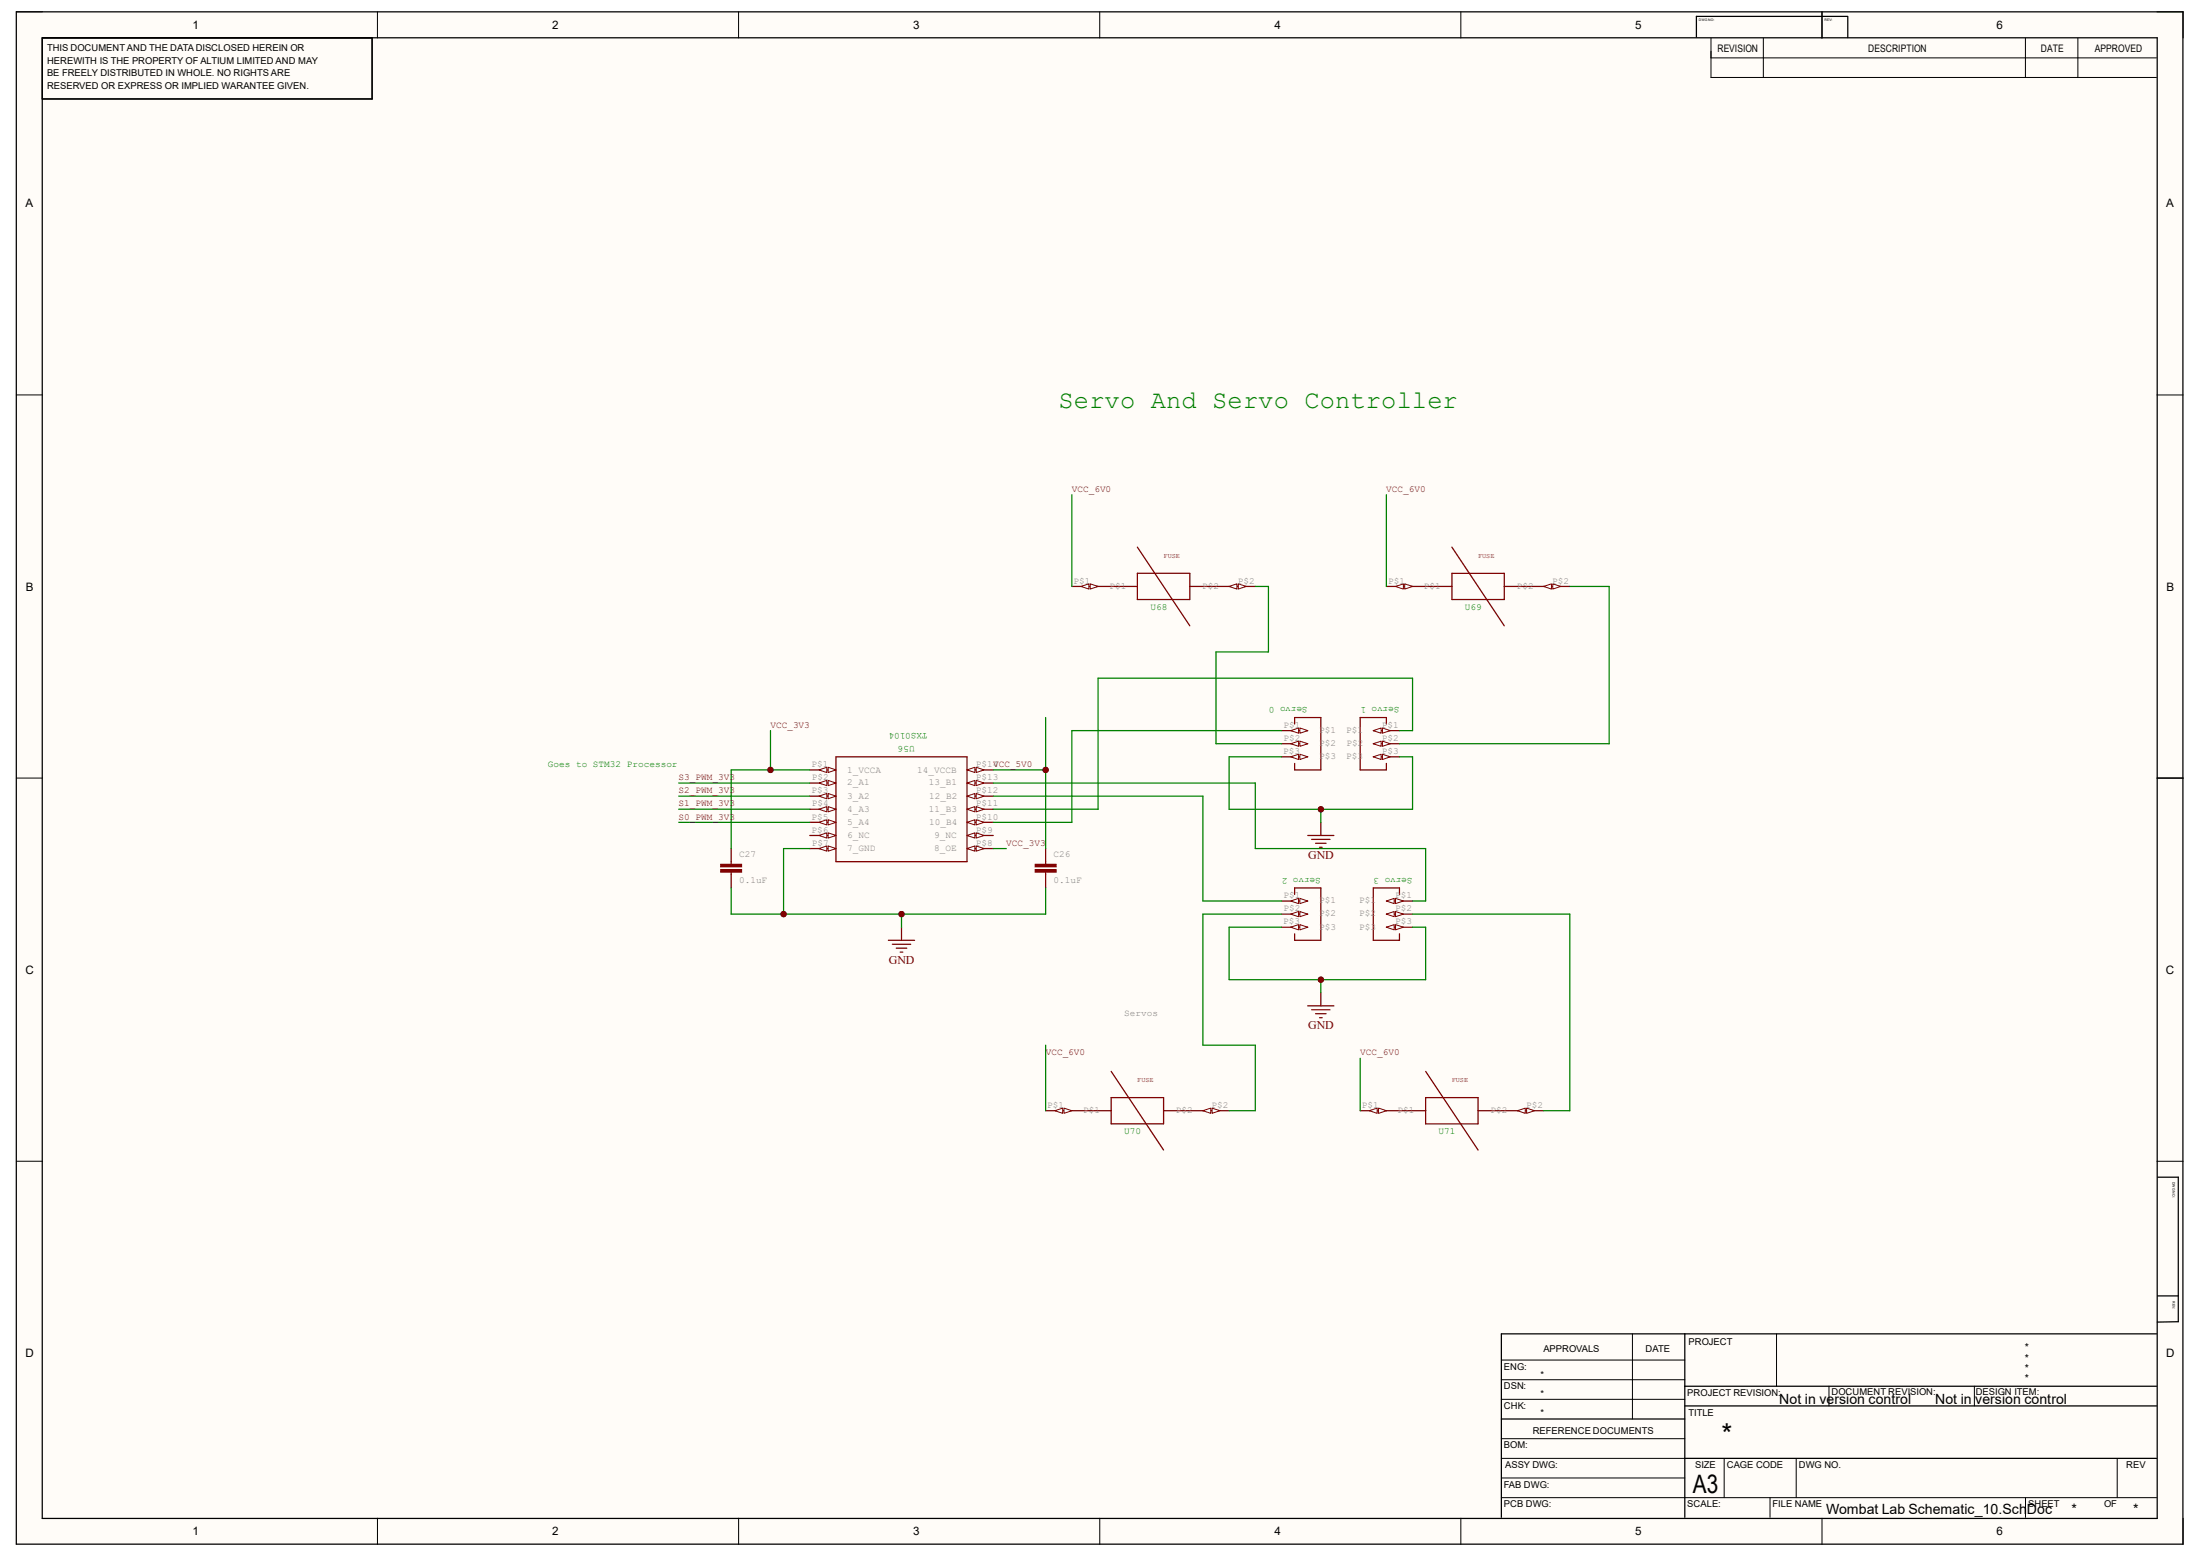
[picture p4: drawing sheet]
<svg xmlns="http://www.w3.org/2000/svg" width="297mm" height="210mm" viewBox="0 0 297 210" stroke-linecap="round" stroke-linejoin="round" font-family="sans-serif">
<g fill="#fffcf8">
<path d="M2.2 1.6h292.5v206.8h-292.5z" fill-rule="evenodd"/>
<path d="M5.7 5.1h285.5v199.8h-285.5z" fill-rule="evenodd"/>
</g>
<g fill="none" stroke="#000" stroke-width=".14">
<path d="M2.2 1.6h3.5M51 1.6v3.5M99.7 1.6v3.5M148.5 1.6v3.5M197.2 1.6v3.5M246 1.6v3.5M291.2 1.6h3.5v3.5M2.2 53.3h3.5M291.2 53.3h3.5M2.2 105h3.5M291.2 105h3.5M2.2 156.7h3.5"/>
<path d="M291.2 156.7h3.5M51 204.9v3.5M99.7 204.9v3.5M148.5 204.9v3.5M197.2 204.9v3.5M246 204.9v3.5M294.7 204.9v3.5"/>
</g>
<circle cx="104" cy="103.9" r=".35" fill="#000080"/>
<circle cx="104" cy="103.9" r=".35" fill="none" stroke="#000080" stroke-width=".14"/>
<circle cx="105.8" cy="123.4" r=".35" fill="#000080"/>
<circle cx="105.8" cy="123.4" r=".35" fill="none" stroke="#000080" stroke-width=".14"/>
<circle cx="121.7" cy="123.4" r=".35" fill="#000080"/>
<circle cx="121.7" cy="123.4" r=".35" fill="none" stroke="#000080" stroke-width=".14"/>
<circle cx="141.2" cy="103.9" r=".35" fill="#000080"/>
<circle cx="141.2" cy="103.9" r=".35" fill="none" stroke="#000080" stroke-width=".14"/>
<circle cx="178.3" cy="132.2" r=".35" fill="#000080"/>
<circle cx="178.3" cy="132.2" r=".35" fill="none" stroke="#000080" stroke-width=".14"/>
<circle cx="178.3" cy="109.2" r=".35" fill="#000080"/>
<circle cx="178.3" cy="109.2" r=".35" fill="none" stroke="#000080" stroke-width=".14"/>
<g fill="none" stroke="#000" stroke-width=".17">
<path d="M2.2 1.6h292.5v206.8h-292.5zM5.7 5.1h285.5v199.8h-285.5zM5.7 5.1h44.5v8.3h-44.5M246 1.6v3.5M249.5 2.2h-20.5v2.8M249.5 2.3v2.8M291.2 105h3.5M291.3 158.9h2.8v19.5h-2.9M291.3 174.9h2.8M202.7 191.5h24.8M227.5 187.1h63.6M227.5 180v24.8"/>
<path d="M227.5 189.8h63.6M227.5 196.8h63.6M291.1 180h-88.4v24.8"/>
</g>
<g fill="none" stroke="#000" stroke-width=".14">
<path d="M231 5.2v5.3h60.1M231 7.8h60.1M238.1 5.2v5.3M273.4 5.2v5.3M280.5 5.2v5.3M202.7 186.2h24.8M202.7 183.6h24.8M202.7 188.9h24.8M202.7 196.8h24.8M202.7 194.2h24.8M202.7 199.5h24.8M220.4 180v11.5"/>
<path d="M232.8 196.8v5.3M239.8 180v7.1M242.5 196.8v5.3M246.9 187.1v2.7M266.6 187.1v2.7M285.8 196.8v5.3M202.7 202.1h88.4M239 202.1v2.7M273.5 202.1v2.7"/>
</g>
<path d="M109.3 103.9h3.6M112.9 102.2h17.7v14.1h-17.7z" fill="none" stroke="#800000" stroke-width=".17"/>
<path d="M111.8 103.6l1.1 .3-1.1 .4z" fill="#f8fcff"/>
<path d="M111.8 103.6l1.1 .3-1.1 .4z" fill="none" stroke="#800000" stroke-width=".14"/>
<path d="M110.6 103.9l1-.3v.7z" fill="#f8fcff"/>
<path d="M110.6 103.9l1-.3v.7z" fill="none" stroke="#800000" stroke-width=".14"/>
<path d="M109.3 105.7h3.6" fill="none" stroke="#800000" stroke-width=".17"/>
<path d="M111.8 105.3l1.1 .4-1.1 .3z" fill="#f8fcff"/>
<path d="M111.8 105.3l1.1 .4-1.1 .3z" fill="none" stroke="#800000" stroke-width=".14"/>
<path d="M110.6 105.7l1-.4v.7z" fill="#f8fcff"/>
<path d="M110.6 105.7l1-.4v.7z" fill="none" stroke="#800000" stroke-width=".14"/>
<path d="M109.3 107.5h3.6" fill="none" stroke="#800000" stroke-width=".17"/>
<path d="M111.8 107.1l1.1 .4-1.1 .3z" fill="#f8fcff"/>
<path d="M111.8 107.1l1.1 .4-1.1 .3z" fill="none" stroke="#800000" stroke-width=".14"/>
<path d="M110.6 107.5l1-.4v.7z" fill="#f8fcff"/>
<path d="M110.6 107.5l1-.4v.7z" fill="none" stroke="#800000" stroke-width=".14"/>
<path d="M109.3 109.2h3.6" fill="none" stroke="#800000" stroke-width=".17"/>
<path d="M111.8 108.9l1.1 .3-1.1 .4z" fill="#f8fcff"/>
<path d="M111.8 108.9l1.1 .3-1.1 .4z" fill="none" stroke="#800000" stroke-width=".14"/>
<path d="M110.6 109.2l1-.3v.7z" fill="#f8fcff"/>
<path d="M110.6 109.2l1-.3v.7z" fill="none" stroke="#800000" stroke-width=".14"/>
<path d="M109.3 111h3.6" fill="none" stroke="#800000" stroke-width=".17"/>
<path d="M111.8 110.6l1.1 .4-1.1 .3z" fill="#f8fcff"/>
<path d="M111.8 110.6l1.1 .4-1.1 .3z" fill="none" stroke="#800000" stroke-width=".14"/>
<path d="M110.6 111l1-.4v.7z" fill="#f8fcff"/>
<path d="M110.6 111l1-.4v.7z" fill="none" stroke="#800000" stroke-width=".14"/>
<path d="M109.3 112.8h3.6" fill="none" stroke="#800000" stroke-width=".17"/>
<path d="M111.8 112.4l1.1 .4-1.1 .3z" fill="#f8fcff"/>
<path d="M111.8 112.4l1.1 .4-1.1 .3z" fill="none" stroke="#800000" stroke-width=".14"/>
<path d="M110.6 112.8l1-.4v.7z" fill="#f8fcff"/>
<path d="M110.6 112.8l1-.4v.7z" fill="none" stroke="#800000" stroke-width=".14"/>
<path d="M109.3 114.5h3.6" fill="none" stroke="#800000" stroke-width=".17"/>
<path d="M111.8 114.2l1.1 .3-1.1 .4z" fill="#f8fcff"/>
<path d="M111.8 114.2l1.1 .3-1.1 .4z" fill="none" stroke="#800000" stroke-width=".14"/>
<path d="M110.6 114.5l1-.3v.7z" fill="#f8fcff"/>
<path d="M110.6 114.5l1-.3v.7z" fill="none" stroke="#800000" stroke-width=".14"/>
<path d="M130.6 114.5h3.5" fill="none" stroke="#800000" stroke-width=".17"/>
<path d="M130.6 114.5l1-.3v.7z" fill="#f8fcff"/>
<path d="M130.6 114.5l1-.3v.7z" fill="none" stroke="#800000" stroke-width=".14"/>
<path d="M131.8 114.2l1.1 .3-1.1 .4z" fill="#f8fcff"/>
<path d="M131.8 114.2l1.1 .3-1.1 .4z" fill="none" stroke="#800000" stroke-width=".14"/>
<path d="M130.6 112.8h3.5" fill="none" stroke="#800000" stroke-width=".17"/>
<path d="M130.6 112.8l1-.4v.7z" fill="#f8fcff"/>
<path d="M130.6 112.8l1-.4v.7z" fill="none" stroke="#800000" stroke-width=".14"/>
<path d="M131.8 112.4l1.1 .4-1.1 .3z" fill="#f8fcff"/>
<path d="M131.8 112.4l1.1 .4-1.1 .3z" fill="none" stroke="#800000" stroke-width=".14"/>
<path d="M130.6 111h3.5" fill="none" stroke="#800000" stroke-width=".17"/>
<path d="M130.6 111l1-.4v.7z" fill="#f8fcff"/>
<path d="M130.6 111l1-.4v.7z" fill="none" stroke="#800000" stroke-width=".14"/>
<path d="M131.8 110.6l1.1 .4-1.1 .3z" fill="#f8fcff"/>
<path d="M131.8 110.6l1.1 .4-1.1 .3z" fill="none" stroke="#800000" stroke-width=".14"/>
<path d="M130.6 109.2h3.5" fill="none" stroke="#800000" stroke-width=".17"/>
<path d="M130.6 109.2l1-.3v.7z" fill="#f8fcff"/>
<path d="M130.6 109.2l1-.3v.7z" fill="none" stroke="#800000" stroke-width=".14"/>
<path d="M131.8 108.9l1.1 .3-1.1 .4z" fill="#f8fcff"/>
<path d="M131.8 108.9l1.1 .3-1.1 .4z" fill="none" stroke="#800000" stroke-width=".14"/>
<path d="M130.6 107.5h3.5" fill="none" stroke="#800000" stroke-width=".17"/>
<path d="M130.6 107.5l1-.4v.7z" fill="#f8fcff"/>
<path d="M130.6 107.5l1-.4v.7z" fill="none" stroke="#800000" stroke-width=".14"/>
<path d="M131.8 107.1l1.1 .4-1.1 .3z" fill="#f8fcff"/>
<path d="M131.8 107.1l1.1 .4-1.1 .3z" fill="none" stroke="#800000" stroke-width=".14"/>
<path d="M130.6 105.7h3.5" fill="none" stroke="#800000" stroke-width=".17"/>
<path d="M130.6 105.7l1-.4v.7z" fill="#f8fcff"/>
<path d="M130.6 105.7l1-.4v.7z" fill="none" stroke="#800000" stroke-width=".14"/>
<path d="M131.8 105.3l1.1 .4-1.1 .3z" fill="#f8fcff"/>
<path d="M131.8 105.3l1.1 .4-1.1 .3z" fill="none" stroke="#800000" stroke-width=".14"/>
<path d="M130.6 103.9h3.5" fill="none" stroke="#800000" stroke-width=".17"/>
<path d="M130.6 103.9l1-.3v.7z" fill="#f8fcff"/>
<path d="M130.6 103.9l1-.3v.7z" fill="none" stroke="#800000" stroke-width=".14"/>
<path d="M131.8 103.6l1.1 .3-1.1 .4z" fill="#f8fcff"/>
<path d="M97.3 117.4h2.8v.3h-2.8zM97.3 116.7h2.8v.3h-2.8zM131.8 103.6l1.1 .3-1.1 .4zM139.8 117.4h2.8v.3h-2.8zM139.8 116.7h2.8v.3h-2.8z" fill="none" stroke="#800000" stroke-width=".14"/>
<path d="M144.7 79.2h8.8M153.5 77.4h7.1v3.5h-7.1zM153.5 73.8l7.1 10.7M160.6 79.2h5.3M98.7 114.5v2.2M98.7 117.7v2.1M141.2 114.5v2.2M141.2 117.7v2.1" fill="none" stroke="#800000" stroke-width=".17"/>
<path d="M97.3 117.5h2.8M97.3 116.8h2.8M139.8 117.5h2.8M139.8 116.8h2.8" fill="none" stroke="#800000" stroke-width=".35"/>
<path d="M147.2 78.8l1 .4-1 .3z" fill="#f8fcff"/>
<path d="M147.2 78.8l1 .4-1 .3z" fill="none" stroke="#800000" stroke-width=".14"/>
<path d="M145.9 79.2l1.1-.4v.7z" fill="#f8fcff"/>
<path d="M145.9 79.2l1.1-.4v.7z" fill="none" stroke="#800000" stroke-width=".14"/>
<path d="M165.9 79.2h3.6" fill="none" stroke="#800000" stroke-width=".17"/>
<path d="M165.9 79.2l1.1-.4v.7z" fill="#f8fcff"/>
<path d="M165.9 79.2l1.1-.4v.7z" fill="none" stroke="#800000" stroke-width=".14"/>
<path d="M167.2 78.8l1 .4-1 .3z" fill="#f8fcff"/>
<path d="M167.2 78.8l1 .4-1 .3z" fill="none" stroke="#800000" stroke-width=".14"/>
<path d="M187.2 79.2h8.8M196 77.4h7.1v3.5h-7.1zM196 73.9l7.1 10.6M203.1 79.2h5.3" fill="none" stroke="#800000" stroke-width=".17"/>
<path d="M189.6 78.8l1.1 .4-1.1 .3z" fill="#f8fcff"/>
<path d="M189.6 78.8l1.1 .4-1.1 .3z" fill="none" stroke="#800000" stroke-width=".14"/>
<path d="M188.4 79.2l1.1-.4v.7z" fill="#f8fcff"/>
<path d="M188.4 79.2l1.1-.4v.7z" fill="none" stroke="#800000" stroke-width=".14"/>
<path d="M208.4 79.2h3.5" fill="none" stroke="#800000" stroke-width=".17"/>
<path d="M208.4 79.2l1.1-.4v.7z" fill="#f8fcff"/>
<path d="M208.4 79.2l1.1-.4v.7z" fill="none" stroke="#800000" stroke-width=".14"/>
<path d="M209.6 78.8l1.1 .4-1.1 .3z" fill="#f8fcff"/>
<path d="M209.6 78.8l1.1 .4-1.1 .3z" fill="none" stroke="#800000" stroke-width=".14"/>
<path d="M141.2 149.9h8.8M150 148.1h7.1v3.6h-7.1zM150 144.6l7.1 10.6M157.1 149.9h5.3" fill="none" stroke="#800000" stroke-width=".17"/>
<path d="M143.6 149.6l1.1 .3-1.1 .4z" fill="#f8fcff"/>
<path d="M143.6 149.6l1.1 .3-1.1 .4z" fill="none" stroke="#800000" stroke-width=".14"/>
<path d="M142.4 149.9l1.1-.3v.7z" fill="#f8fcff"/>
<path d="M142.4 149.9l1.1-.3v.7z" fill="none" stroke="#800000" stroke-width=".14"/>
<path d="M162.4 149.9h3.5" fill="none" stroke="#800000" stroke-width=".17"/>
<path d="M162.4 149.9l1.1-.3v.7z" fill="#f8fcff"/>
<path d="M162.4 149.9l1.1-.3v.7z" fill="none" stroke="#800000" stroke-width=".14"/>
<path d="M163.6 149.6l1.1 .3-1.1 .4z" fill="#f8fcff"/>
<path d="M163.6 149.6l1.1 .3-1.1 .4z" fill="none" stroke="#800000" stroke-width=".14"/>
<path d="M183.6 149.9h8.9M192.5 148.1h7v3.6h-7zM192.5 144.6l7 10.6M199.5 149.9h5.4" fill="none" stroke="#800000" stroke-width=".17"/>
<path d="M186.1 149.6l1.1 .3-1.1 .4z" fill="#f8fcff"/>
<path d="M186.1 149.6l1.1 .3-1.1 .4z" fill="none" stroke="#800000" stroke-width=".14"/>
<path d="M184.9 149.9l1-.3v.7z" fill="#f8fcff"/>
<path d="M184.9 149.9l1-.3v.7z" fill="none" stroke="#800000" stroke-width=".14"/>
<path d="M204.9 149.9h3.5" fill="none" stroke="#800000" stroke-width=".17"/>
<path d="M204.9 149.9l1-.3v.7z" fill="#f8fcff"/>
<path d="M204.9 149.9l1-.3v.7z" fill="none" stroke="#800000" stroke-width=".14"/>
<path d="M206.1 149.6l1.1 .3-1.1 .4z" fill="#f8fcff"/>
<path d="M206.1 149.6l1.1 .3-1.1 .4z" fill="none" stroke="#800000" stroke-width=".14"/>
<path d="M173 98.6h3.6M174.8 97.7v-.9h3.5v7.1h-3.5v-.9" fill="none" stroke="#800000" stroke-width=".17"/>
<path d="M175.5 98.3l1.1 .3-1.1 .4z" fill="#f8fcff"/>
<path d="M175.5 98.3l1.1 .3-1.1 .4z" fill="none" stroke="#800000" stroke-width=".14"/>
<path d="M174.3 98.6l1-.3v.7z" fill="#f8fcff"/>
<path d="M174.3 98.6l1-.3v.7z" fill="none" stroke="#800000" stroke-width=".14"/>
<path d="M173 100.4h3.6" fill="none" stroke="#800000" stroke-width=".17"/>
<path d="M175.5 100l1.1 .4-1.1 .3z" fill="#f8fcff"/>
<path d="M175.5 100l1.1 .4-1.1 .3z" fill="none" stroke="#800000" stroke-width=".14"/>
<path d="M174.3 100.4l1-.4v.7z" fill="#f8fcff"/>
<path d="M174.3 100.4l1-.4v.7z" fill="none" stroke="#800000" stroke-width=".14"/>
<path d="M173 102.2h3.6" fill="none" stroke="#800000" stroke-width=".17"/>
<path d="M175.5 101.8l1.1 .4-1.1 .3z" fill="#f8fcff"/>
<path d="M175.5 101.8l1.1 .4-1.1 .3z" fill="none" stroke="#800000" stroke-width=".14"/>
<path d="M174.3 102.2l1-.4v.7z" fill="#f8fcff"/>
<path d="M174.3 102.2l1-.4v.7z" fill="none" stroke="#800000" stroke-width=".14"/>
<path d="M185.4 98.6h3.5M187.2 97.7v-.9h-3.6v7.1h3.6v-.9" fill="none" stroke="#800000" stroke-width=".17"/>
<path d="M185.4 98.6l1.1-.3v.7z" fill="#f8fcff"/>
<path d="M185.4 98.6l1.1-.3v.7z" fill="none" stroke="#800000" stroke-width=".14"/>
<path d="M186.6 98.3l1.1 .3-1.1 .4z" fill="#f8fcff"/>
<path d="M186.6 98.3l1.1 .3-1.1 .4z" fill="none" stroke="#800000" stroke-width=".14"/>
<path d="M185.4 100.4h3.5" fill="none" stroke="#800000" stroke-width=".17"/>
<path d="M185.4 100.4l1.1-.4v.7z" fill="#f8fcff"/>
<path d="M185.4 100.4l1.1-.4v.7z" fill="none" stroke="#800000" stroke-width=".14"/>
<path d="M186.6 100l1.1 .4-1.1 .3z" fill="#f8fcff"/>
<path d="M186.6 100l1.1 .4-1.1 .3z" fill="none" stroke="#800000" stroke-width=".14"/>
<path d="M185.4 102.2h3.5" fill="none" stroke="#800000" stroke-width=".17"/>
<path d="M185.4 102.2l1.1-.4v.7z" fill="#f8fcff"/>
<path d="M185.4 102.2l1.1-.4v.7z" fill="none" stroke="#800000" stroke-width=".14"/>
<path d="M186.6 101.8l1.1 .4-1.1 .3z" fill="#f8fcff"/>
<path d="M186.6 101.8l1.1 .4-1.1 .3z" fill="none" stroke="#800000" stroke-width=".14"/>
<path d="M173 121.6h3.6M174.8 120.7v-.9h3.5v7.1h-3.5v-.9" fill="none" stroke="#800000" stroke-width=".17"/>
<path d="M175.5 121.3l1.1 .3-1.1 .4z" fill="#f8fcff"/>
<path d="M175.5 121.3l1.1 .3-1.1 .4z" fill="none" stroke="#800000" stroke-width=".14"/>
<path d="M174.3 121.6l1-.3v.7z" fill="#f8fcff"/>
<path d="M174.3 121.6l1-.3v.7z" fill="none" stroke="#800000" stroke-width=".14"/>
<path d="M173 123.4h3.6" fill="none" stroke="#800000" stroke-width=".17"/>
<path d="M175.5 123l1.1 .4-1.1 .3z" fill="#f8fcff"/>
<path d="M175.5 123l1.1 .4-1.1 .3z" fill="none" stroke="#800000" stroke-width=".14"/>
<path d="M174.3 123.4l1-.4v.7z" fill="#f8fcff"/>
<path d="M174.3 123.4l1-.4v.7z" fill="none" stroke="#800000" stroke-width=".14"/>
<path d="M173 125.1h3.6" fill="none" stroke="#800000" stroke-width=".17"/>
<path d="M175.5 124.8l1.1 .3-1.1 .4z" fill="#f8fcff"/>
<path d="M175.5 124.8l1.1 .3-1.1 .4z" fill="none" stroke="#800000" stroke-width=".14"/>
<path d="M174.3 125.1l1-.3v.7z" fill="#f8fcff"/>
<path d="M174.3 125.1l1-.3v.7z" fill="none" stroke="#800000" stroke-width=".14"/>
<path d="M187.2 121.6h3.5M188.9 120.7v-.9h-3.5v7.1h3.5v-.9" fill="none" stroke="#800000" stroke-width=".17"/>
<path d="M187.2 121.6l1-.3v.7z" fill="#f8fcff"/>
<path d="M187.2 121.6l1-.3v.7z" fill="none" stroke="#800000" stroke-width=".14"/>
<path d="M188.4 121.3l1.1 .3-1.1 .4z" fill="#f8fcff"/>
<path d="M188.4 121.3l1.1 .3-1.1 .4z" fill="none" stroke="#800000" stroke-width=".14"/>
<path d="M187.2 123.4h3.5" fill="none" stroke="#800000" stroke-width=".17"/>
<path d="M187.2 123.4l1-.4v.7z" fill="#f8fcff"/>
<path d="M187.2 123.4l1-.4v.7z" fill="none" stroke="#800000" stroke-width=".14"/>
<path d="M188.4 123l1.1 .4-1.1 .3z" fill="#f8fcff"/>
<path d="M188.4 123l1.1 .4-1.1 .3z" fill="none" stroke="#800000" stroke-width=".14"/>
<path d="M187.2 125.1h3.5" fill="none" stroke="#800000" stroke-width=".17"/>
<path d="M187.2 125.1l1-.3v.7z" fill="#f8fcff"/>
<path d="M187.2 125.1l1-.3v.7z" fill="none" stroke="#800000" stroke-width=".14"/>
<path d="M188.4 124.8l1.1 .3-1.1 .4z" fill="#f8fcff"/>
<path d="M188.4 124.8l1.1 .3-1.1 .4z" fill="none" stroke="#800000" stroke-width=".14"/>
<g fill="none" stroke="#800000" stroke-width=".17">
<path d="M176.6 112.8h3.5M177.1 113.3h2.5M177.6 113.8h1.4M178.1 114.4h.4M178.3 111v1.8M119.9 126.9h3.6M120.5 127.4h2.4M121 128h1.4M121.5 128.5h.4M121.7 125.1v1.8M176.6 135.8h3.5M177.1 136.3h2.5"/>
<path d="M177.6 136.8h1.4M178.1 137.4h.4M178.3 134v1.8"/>
</g>
<path d="M144.7 66.8v12.4M187.2 66.8v12.4M173 102.2h-7.1v7h24.8v-7h-1.8M178.3 109.2v1.8M141.2 141.1v8.8M183.6 142.8v7.1" fill="none" stroke="#008000" stroke-width=".17"/>
<circle cx="178.3" cy="109.2" r=".35" fill="#800000"/>
<circle cx="178.3" cy="109.2" r=".35" fill="none" stroke="#800000" stroke-width=".14"/>
<path d="M173 125.1h-7.1v7.1h26.6v-7.1h-1.8M178.3 132.2v1.8" fill="none" stroke="#008000" stroke-width=".17"/>
<circle cx="178.3" cy="132.2" r=".35" fill="#800000"/>
<circle cx="178.3" cy="132.2" r=".35" fill="none" stroke="#800000" stroke-width=".14"/>
<path d="M98.7 119.8v3.6h42.5v-3.6M109.3 114.5h-3.5v8.9M121.7 123.4v1.7" fill="none" stroke="#008000" stroke-width=".17"/>
<circle cx="105.8" cy="123.4" r=".35" fill="#800000"/>
<circle cx="105.8" cy="123.4" r=".35" fill="none" stroke="#800000" stroke-width=".14"/>
<circle cx="121.7" cy="123.4" r=".35" fill="#800000"/>
<circle cx="121.7" cy="123.4" r=".35" fill="none" stroke="#800000" stroke-width=".14"/>
<path d="M104 98.6v5.3M173 98.6h-28.3v12.4h-10.6M188.9 98.6h1.8v-7.1h-42.5v17.7h-14.1M109.3 103.9h-10.6v10.6M134.1 107.5h28.3v14.1h10.6M134.1 105.7h35.4v8.8h23v7.1h-1.8" fill="none" stroke="#008000" stroke-width=".17"/>
<circle cx="104" cy="103.9" r=".35" fill="#800000"/>
<circle cx="104" cy="103.9" r=".35" fill="none" stroke="#800000" stroke-width=".14"/>
<path d="M141.2 96.8v17.7M134.1 114.5h1.8M134.1 103.9h7.1" fill="none" stroke="#008000" stroke-width=".17"/>
<circle cx="141.2" cy="103.9" r=".35" fill="#800000"/>
<circle cx="141.2" cy="103.9" r=".35" fill="none" stroke="#800000" stroke-width=".14"/>
<path d="M169.5 79.2h1.7v8.8h-7v12.4h8.8M211.9 79.2h5.3v21.2h-28.3M91.6 105.7h17.7M91.6 107.5h17.7M91.6 109.2h17.7M91.6 111h17.7M173 123.4h-10.6v17.7h7.1v8.8h-3.6M190.7 123.4h21.2v26.5h-3.5" fill="none" stroke="#008000" stroke-width=".17"/>
<text font-size="3.8" x="232.4" y="194.9">*</text>
<text font-size="3.4" fill="#008000" x="142.9" y="55.1">Servo And Servo Controller</text>
<text font-size="3.4" x="228.6" y="201.5">A3</text>
<g font-size="1.9">
<text x="240.2" y="189.5">Not in version control</text>
<text x="261.2" y="189.5">Not in version control</text>
<text x="246.5" y="204.4">Wombat Lab Schematic_10.SchDoc</text>
<text x="279.7" y="204.4">*</text>
<text x="288" y="204.4">*</text>
</g>
<g font-size="1.6">
<text x="26" y="3.9">1</text>
<text x="74.5" y="3.9">2</text>
<text x="123.3" y="3.9">3</text>
<text x="172" y="3.9">4</text>
<text x="220.8" y="3.9">5</text>
<text x="269.5" y="3.9">6</text>
<text x="3.4" y="28">A</text>
<text x="292.4" y="28">A</text>
<text x="3.5" y="79.7">B</text>
<text x="292.5" y="79.7">B</text>
<text x="3.4" y="131.4">C</text>
<text x="292.4" y="131.4">C</text>
<text x="3.4" y="183.1">D</text>
<text x="292.4" y="183.1">D</text>
<text x="26" y="207.2">1</text>
<text x="74.5" y="207.2">2</text>
<text x="123.3" y="207.2">3</text>
<text x="172" y="207.2">4</text>
<text x="220.8" y="207.2">5</text>
<text x="269.5" y="207.2">6</text>
</g>
<g font-size="1.6" fill="#800000">
<text x="176.6" y="116">GND</text>
<text x="120" y="130.1">GND</text>
<text x="176.6" y="138.9">GND</text>
</g>
<g font-size="1.4">
<text x="231.9" y="7">REVISION</text>
<text x="252.2" y="7">DESCRIPTION</text>
<text x="275.5" y="7">DATE</text>
<text x="282.8" y="7">APPROVED</text>
<text x="273.3" y="185.2">*</text>
<text x="273.3" y="182.4">*</text>
<text x="273.3" y="183.8">*</text>
<text x="273.3" y="186.6">*</text>
</g>
<g font-size="1.3">
<text x="6.3" y="6.9">THIS DOCUMENT AND THE DATA DISCLOSED HEREIN OR</text>
<text x="6.3" y="8.6">HEREWITH IS THE PROPERTY OF ALTIUM LIMITED AND MAY</text>
<text x="6.3" y="10.3">BE FREELY DISTRIBUTED IN WHOLE. NO RIGHTS ARE</text>
<text x="6.3" y="12">RESERVED OR EXPRESS OR IMPLIED WARANTEE GIVEN.</text>
<text x="203" y="184.9">ENG:</text>
<text x="208" y="185.9">*</text>
<text x="208.4" y="182.4">APPROVALS</text>
<text x="222.2" y="182.4">DATE</text>
<text x="228" y="181.5">PROJECT</text>
<text x="203" y="187.5">DSN:</text>
<text x="203" y="190.2">CHK:</text>
<text x="208" y="188.6">*</text>
<text x="208" y="191.1">*</text>
<text x="227.8" y="188.4">PROJECT REVISION:</text>
<text x="228" y="191.1">TITLE</text>
<text x="247.3" y="188.3">DOCUMENT REVISION:</text>
<text x="266.7" y="188.3">DESIGN ITEM:</text>
<text x="203" y="195.5">BOM:</text>
<text x="206.9" y="193.5">REFERENCE DOCUMENTS</text>
<text x="203" y="200.8">FAB DWG:</text>
<text x="203" y="203.5">PCB DWG:</text>
<text x="203.2" y="198.2">ASSY DWG:</text>
<text x="227.8" y="203.5">SCALE:</text>
<text x="228.9" y="198.2">SIZE</text>
<text x="233.1" y="198.2">CAGE CODE</text>
<text x="239.3" y="203.5">FILE NAME</text>
<text x="242.9" y="198.2">DWG NO.</text>
<text x="273.8" y="203.5">SHEET</text>
<text x="284.1" y="203.5">OF</text>
<text x="287.1" y="198.2">REV</text>
</g>
<g font-size="1.3" fill="#800000">
<text x="144.7" y="66.4">VCC_6V0</text>
<text x="187.2" y="66.4">VCC_6V0</text>
<text x="104" y="98.2">VCC_3V3</text>
<text x="91.6" y="105.3">S3_PWM_3V3</text>
<text x="91.6" y="107.1">S2_PWM_3V3</text>
<text x="134.1" y="103.5">VCC_5V0</text>
<text x="91.6" y="108.8">S1_PWM_3V3</text>
<text x="91.6" y="110.6">S0_PWM_3V3</text>
<text x="135.8" y="114.2">VCC_3V3</text>
<text x="141.2" y="142.5">VCC_6V0</text>
<text x="183.6" y="142.5">VCC_6V0</text>
</g>
<g font-size="1.3" fill="#808080">
<text x="144.9" y="78.8">P$1</text>
<text x="149.8" y="79.5">P$1</text>
<text x="162.3" y="79.5">P$2</text>
<text x="167.1" y="78.8">P$2</text>
<text x="187.4" y="78.8">P$1</text>
<text x="192.2" y="79.5">P$1</text>
<text x="204.8" y="79.5">P$2</text>
<text x="209.5" y="78.8">P$2</text>
<text x="173.2" y="101.8">P$3</text>
<text x="173.3" y="98.2">P$1</text>
<text x="173.3" y="100">P$2</text>
<text x="178.1" y="98.9">P$1</text>
<text x="178.1" y="100.7">P$2</text>
<text x="181.7" y="98.9">P$1</text>
<text x="181.8" y="100.7">P$2</text>
<text x="186.6" y="98.2">P$1</text>
<text x="186.6" y="100">P$2</text>
<text x="186.6" y="101.8">P$3</text>
<text x="109.6" y="103.5">P$1</text>
<text x="109.6" y="107.1">P$3</text>
<text x="109.6" y="105.3">P$2</text>
<text x="114.4" y="104.3">1_VCCA</text>
<text x="114.4" y="106">2_A1</text>
<text x="114.4" y="107.8">3_A2</text>
<text x="123.8" y="104.3">14_VCCB</text>
<text x="125.4" y="106">13_B1</text>
<text x="125.4" y="107.8">12_B2</text>
<text x="131.7" y="107.1">P$12</text>
<text x="131.7" y="105.3">P$13</text>
<text x="131.7" y="103.5">P$14</text>
<text x="178.1" y="102.5">P$3</text>
<text x="181.7" y="102.5">P$3</text>
<text x="109.6" y="110.6">P$5</text>
<text x="109.6" y="112.4">P$6</text>
<text x="109.6" y="108.8">P$4</text>
<text x="114.4" y="109.6">4_A3</text>
<text x="114.4" y="111.3">5_A4</text>
<text x="114.4" y="113.1">6_NC</text>
<text x="125.4" y="109.6">11_B3</text>
<text x="125.4" y="111.3">10_B4</text>
<text x="126.1" y="113.1">9_NC</text>
<text x="131.7" y="112.4">P$9</text>
<text x="131.7" y="110.6">P$10</text>
<text x="131.7" y="108.8">P$11</text>
<text x="99.8" y="115.7">C27</text>
<text x="99.8" y="119.2">0.1uF</text>
<text x="109.6" y="114.2">P$7</text>
<text x="114.4" y="114.9">7_GND</text>
<text x="126.1" y="114.9">8_OE</text>
<text x="131.7" y="114.2">P$8</text>
<text x="142.2" y="115.7">C26</text>
<text x="142.2" y="119.2">0.1uF</text>
<text x="173.2" y="124.8">P$3</text>
<text x="173.3" y="121.2">P$1</text>
<text x="173.3" y="123">P$2</text>
<text x="178.1" y="121.9">P$1</text>
<text x="178.1" y="123.7">P$2</text>
<text x="178.1" y="125.5">P$3</text>
<text x="183.5" y="121.9">P$1</text>
<text x="183.5" y="123.7">P$2</text>
<text x="183.5" y="125.5">P$3</text>
<text x="188.3" y="121.2">P$1</text>
<text x="188.3" y="123">P$2</text>
<text x="188.3" y="124.8">P$3</text>
<text x="151.8" y="137.2">Servos</text>
<text x="141.4" y="149.5">P$1</text>
<text x="163.6" y="149.5">P$2</text>
<text x="183.9" y="149.5">P$1</text>
<text x="206" y="149.5">P$2</text>
<text x="146.2" y="150.2">P$1</text>
<text x="158.7" y="150.2">P$2</text>
<text x="188.7" y="150.2">P$1</text>
<text x="201.2" y="150.2">P$2</text>
</g>
<g font-size="1.3" fill="#008000">
<text x="155.3" y="82.3">U68</text>
<text x="197.8" y="82.3">U69</text>
<text x="176.5" y="95.5" transform="rotate(-180 176.5 95.5)">Servo 0</text>
<text x="188.9" y="95.5" transform="rotate(-180 188.9 95.5)">Servo 1</text>
<text x="123.5" y="100.8" transform="rotate(-180 123.5 100.8)">U56</text>
<text x="125.2" y="99" transform="rotate(-180 125.2 99)">TXS0104</text>
<text x="74" y="103.5">Goes to STM32 Processor</text>
<text x="178.3" y="118.4" transform="rotate(-180 178.3 118.4)">Servo 2</text>
<text x="190.7" y="118.4" transform="rotate(-180 190.7 118.4)">Servo 3</text>
<text x="151.8" y="153.1">U70</text>
<text x="194.2" y="153.1">U71</text>
</g>
<g font-size=".9" fill="#800000">
<text x="157.1" y="75.3">FUSE</text>
<text x="199.6" y="75.3">FUSE</text>
<text x="153.5" y="146.1">FUSE</text>
<text x="196" y="146.1">FUSE</text>
</g>
<g font-size=".5">
<text x="229.4" y="2.8">DWG NO:</text>
<text x="246.3" y="2.8">REV:</text>
<text x="293.3" y="159.5" transform="rotate(90 293.3 159.5)">DWG NO:</text>
<text x="293.3" y="175.6" transform="rotate(90 293.3 175.6)">REV:</text>
</g>
</svg>
